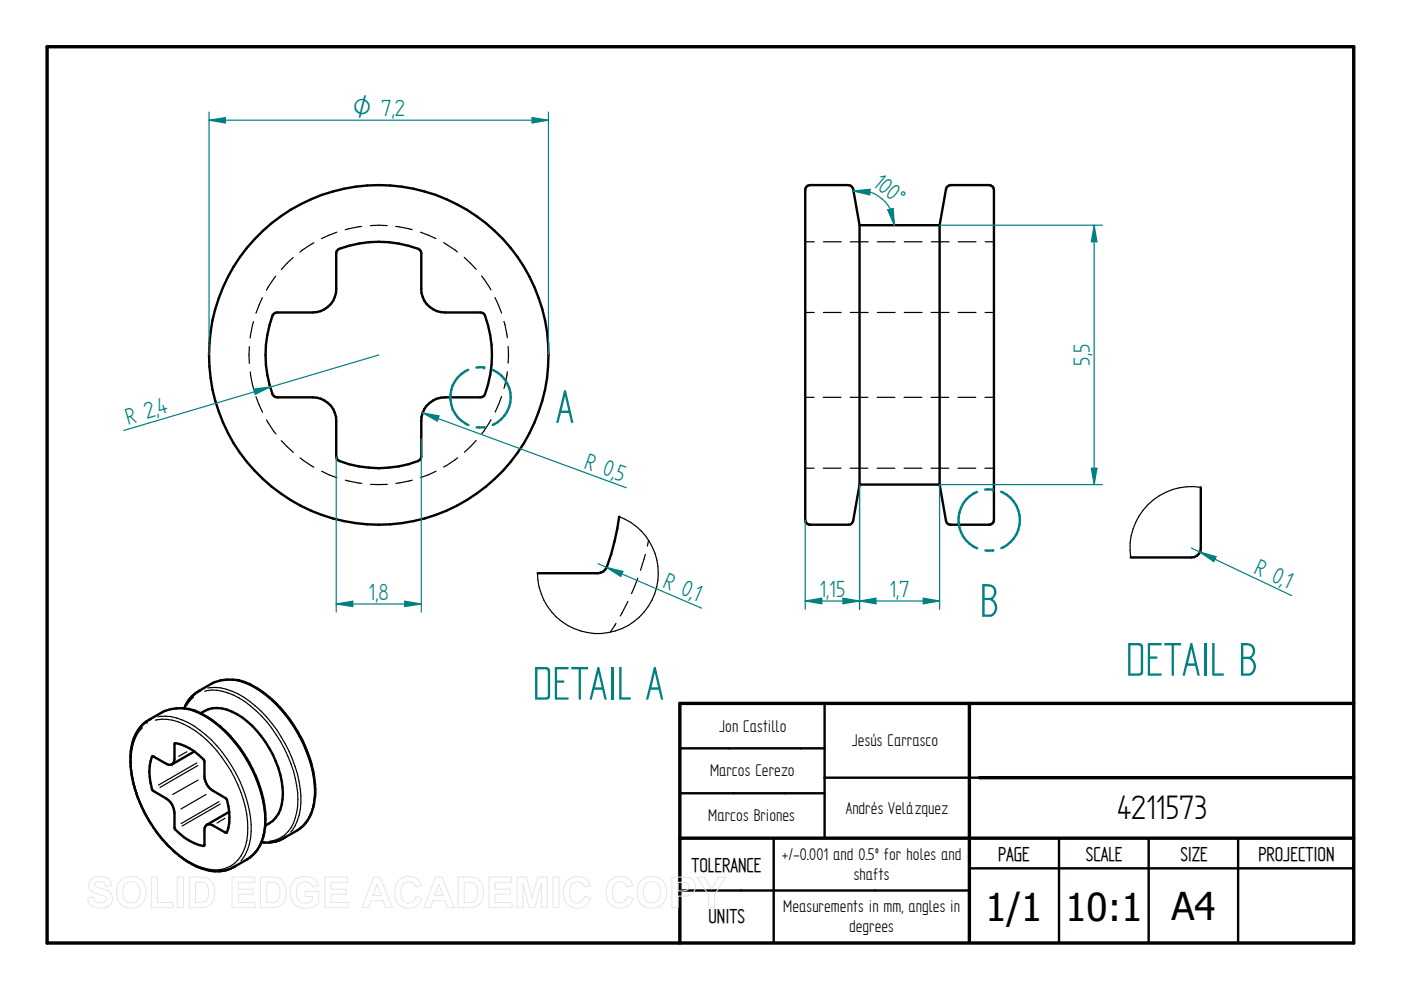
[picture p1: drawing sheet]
<svg xmlns="http://www.w3.org/2000/svg" width="297mm" height="210mm" viewBox="0 0 297 210" stroke-linecap="round" stroke-linejoin="round" font-family="sans-serif">
<path d="M10 9.9h277v190h-277zM205.5 149.1v50.5M287 149.1h-142.9v50.8M144.1 177.7h142.9M207.6 164.9h79.4" fill="none" stroke="#000" stroke-width=".72"/>
<g fill="none" stroke="#000" stroke-width=".51">
<path d="M71.6 53a23.1 23.1 0 0 1 17.4 0l.3 .7v7.6a4.9 4.9 0 0 0 5 5h7.6l.7 .2a23.2 23.2 0 0 1 0 17.4l-.7 .3h-7.6a5 5 0 0 0-5 5v7.6l-.3 .7a22.6 22.6 0 0 1-17.4 0l-.3-.7v-7.6a4.9 4.9 0 0 0-5-5h-7.5l-.8-.3a22.3 22.3 0 0 1-1.3-12.9l1.1-4.1 .5-.6h8a5 5 0 0 0 5-5v-7.6zM182.2 47.8v54.9M182.2 47.8h17M182.2 47.8l-1.3-7.7-.6-.7-.4-.2h-8.2a1.01 1.01 0 0 0-1 1.1v69.9a1.01 1.01 0 0 0 1 1.1l8.6-.1 .6-.8 1.3-7.7M199.2 47.8v54.9M199.2 47.8l1.5-8.1 .8-.5h8.2a1.01 1.01 0 0 1 1 1.1v69.9a1.01 1.01 0 0 1-1 1.1h-8.2l-.8-.4-1.5-8.2M182.2 102.7h17M144.1 158.7h30.7M174.8 149.1v28.6M144.1 168.2h30.7M164 177.7v22.2M207.6 164.9h-32.8"/>
<path d="M224.5 177.7v22.2M243.5 177.7v22.2M262.5 177.7v22.2M144.1 188.8h61.4M205.5 184.1h81.5"/>
<circle cx="80.3" cy="75.3" r="36"/>
</g>
<g fill="none" stroke="#000" stroke-width=".25">
<path d="M58.5 58.5l-2 3M62.1 54.6l-2.5 2.5M66.5 51.5l-2.9 2M71.4 49.2l-3.2 1.4M76.7 48l-3.5 .7M82.1 47.8h-3.6M83.9 48l3.5 .7M89.2 49.2l3.2 1.4M94.1 51.4l2.9 2M98.4 54.6l2.6 2.5M102.1 58.5l2 3M170.7 51.3h1.9"/>
<path d="M174.6 51.3h3.7M180.3 51.3h3.8M186 51.3h3.8M191.7 51.3h3.8M197.4 51.3h3.8M203.2 51.3h3.7M208.9 51.3h1.8M52.9 73.5v3.5M53.1 78.9l.7 3.5M53.8 68.2l-.8 3.5M55.6 63.1l-1.3 3.3M104.9 63.1l1.4 3.3"/>
<path d="M106.8 68.2l.8 3.4M107.6 78.8l-.8 3.5M107.7 73.4v3.6M170.7 66.3h1.9M174.6 66.3h3.7M180.3 66.3h3.8M186 66.3h3.8M191.7 66.3h3.8M197.4 66.3h3.8M203.2 66.3h3.7M208.9 66.3h1.8M54.3 84.1l1.4 3.3"/>
<path d="M56.5 89l2 3M59.6 93.4l2.6 2.5M63.6 97.1l2.9 2M68.2 99.9l3.3 1.4M92.5 99.9l-3.3 1.4M97 97.1l-2.9 1.9M101 93.4l-2.5 2.5M104.1 89l-2 2.9M106.3 84.1l-1.3 3.3M170.7 99.3h1.9M170.7 84.2h1.9M174.5 99.3h3.8"/>
<path d="M174.5 84.2h3.8M180.3 99.3h3.7M180.3 84.2h3.7M186 99.3h3.7M186 84.2h3.7M191.7 99.3h3.7M191.7 84.2h3.7M197.4 99.3h3.8M197.4 84.2h3.8M203.1 99.3h3.8M203.1 84.2h3.8M208.8 99.3h1.9"/>
<path d="M208.8 84.2h1.9M73.2 101.8l3.5 .7M78.6 102.7h3.5M87.4 101.8l-3.5 .7"/>
</g>
<path d="M44.3 25.5l3.5-.6v1.2zM44.3 23.7v51.6M116.3 23.7v51.6" fill="none" stroke="#008080" stroke-width=".25"/>
<path d="M44.3 25.5l3.5-.6v1.2z" fill="#008080"/>
<path d="M112.8 24.9l3.5 .6-3.5 .6z" fill="none" stroke="#008080" stroke-width=".25"/>
<path d="M112.8 24.9l3.5 .6-3.5 .6z" fill="#008080"/>
<path d="M44.3 25.5h72M71.3 96.8v33M89.3 93v36.8M71.3 128.1l3.5-.6v1.1z" fill="none" stroke="#008080" stroke-width=".25"/>
<path d="M71.3 128.1l3.5-.6v1.1z" fill="#008080"/>
<path d="M85.8 127.5l3.5 .6-3.5 .5z" fill="none" stroke="#008080" stroke-width=".25"/>
<path d="M85.8 127.5l3.5 .6-3.5 .5z" fill="#008080"/>
<path d="M89.6 87.5l43.2 15.9M89.6 87.5l3.5 .7-.4 1.1zM71.3 128.1h18" fill="none" stroke="#008080" stroke-width=".25"/>
<path d="M89.6 87.5l3.5 .7-.4 1.1z" fill="#008080"/>
<path d="M99.3 78.4a6.4 6.4 0 0 0-3.8 5.9 6.4 6.4 0 0 0 3.8 5.8M102.7 77.9h-1.7M101 90.6h1.7M108.3 84.2a6.5 6.5 0 0 1-3.8 5.9" fill="none" stroke="#008080" stroke-width=".51"/>
<circle cx="102.7" cy="77.9" r=".25" fill="#008080"/>
<path d="M104.4 78.4a6.4 6.4 0 0 1 3.9 5.8" fill="none" stroke="#008080" stroke-width=".51"/>
<path d="M131.3 109.6a44.4 44.4 0 0 1-2.9 11.1l-.5 .5-1.1 .3h-12.8" fill="none" stroke="#000" stroke-width=".51"/>
<path d="M131.3 109.5a12.8 12.8 0 0 1 2.8 22.5 12.8 12.8 0 0 1-20.1-10.5M136.8 117.6l-1 3.3M137.5 114.6l-.3 1.2M130.6 132.2l-1.2 1.9M133.1 127.5l-1.6 3.1M135.2 122.6l-1.3 3.3" fill="none" stroke="#000" stroke-width=".25"/>
<path d="M126.8 119.5l22 9.4M128.6 120.3l3.5 .9-.5 1z" fill="none" stroke="#008080" stroke-width=".25"/>
<path d="M128.6 120.3l3.5 .9-.5 1z" fill="#008080"/>
<path d="M80.3 75.3l-54.1 16M53.8 82.5l3.5-.5-3.2 1.6z" fill="none" stroke="#008080" stroke-width=".25"/>
<path d="M53.8 82.5l3.5-.5-3.2 1.6z" fill="#008080"/>
<path d="M182.2 102.7v26.5M199.2 102.7v26.5M182.2 127.4l3.5-.6v1.2z" fill="none" stroke="#008080" stroke-width=".25"/>
<path d="M182.2 127.4l3.5-.6v1.2z" fill="#008080"/>
<path d="M195.7 126.8l3.5 .6-3.5 .6z" fill="none" stroke="#008080" stroke-width=".25"/>
<path d="M195.7 126.8l3.5 .6-3.5 .6z" fill="#008080"/>
<path d="M170.7 110.2v19M182.2 102.7v26.5M170.7 127.4l3.5-.6v1.2zM182.2 127.4h17" fill="none" stroke="#008080" stroke-width=".25"/>
<path d="M170.7 127.4l3.5-.6v1.2z" fill="#008080"/>
<path d="M178.7 126.8l3.5 .6-3.5 .6z" fill="none" stroke="#008080" stroke-width=".25"/>
<path d="M178.7 126.8l3.5 .6-3.5 .6z" fill="#008080"/>
<path d="M188.2 44.5l1.2-.3 .2 3.6zM170.7 127.4h11.5" fill="none" stroke="#008080" stroke-width=".25"/>
<path d="M188.2 44.5l1.2-.3 .2 3.6z" fill="#008080"/>
<path d="M180.9 40.5l3.6-.4-.1 1.2z" fill="none" stroke="#008080" stroke-width=".25"/>
<path d="M180.9 40.5l3.6-.4-.1 1.2z" fill="#008080"/>
<path d="M180.9 40.5a7.4 7.4 0 0 1 8.7 7.3M199.2 47.8h34.5M232 47.8l.6 3.5h-1.2zM199.2 102.7h34.5" fill="none" stroke="#008080" stroke-width=".25"/>
<path d="M232 47.8l.6 3.5h-1.2z" fill="#008080"/>
<path d="M231.4 99.3h1.2l-.6 3.4z" fill="none" stroke="#008080" stroke-width=".25"/>
<path d="M231.4 99.3h1.2l-.6 3.4z" fill="#008080"/>
<path d="M232 47.8v54.9" fill="none" stroke="#008080" stroke-width=".25"/>
<path d="M207.1 104.3a6.5 6.5 0 0 0-3.9 6 6.5 6.5 0 0 0 4 5.9M208.9 103.8h1.6M208.9 116.7h1.7M216.2 110.2a6.4 6.4 0 0 1-3.9 6" fill="none" stroke="#008080" stroke-width=".51"/>
<circle cx="210.5" cy="103.8" r=".25" fill="#008080"/>
<path d="M212.3 104.3a6.5 6.5 0 0 1 3.9 5.9" fill="none" stroke="#008080" stroke-width=".51"/>
<path d="M254.6 103.3v12.9a1.97 1.97 0 0 1-2 2h-12.9" fill="none" stroke="#000" stroke-width=".51"/>
<path d="M254.6 103.3a13 13 0 0 0-14.9 14.9" fill="none" stroke="#000" stroke-width=".25"/>
<path d="M252.6 116.2l21.3 10.1M254.4 117.1l3.4 .9-.5 1.1z" fill="none" stroke="#008080" stroke-width=".25"/>
<path d="M254.4 117.1l3.4 .9-.5 1.1z" fill="#008080"/>
<g fill="none" stroke="#000" stroke-width=".51">
<path d="M31.1 153a10 10 0 0 0-3.4 8.9v.3a28.1 28.1 0 0 0 12.5 20.8 9.7 9.7 0 0 0 8.6 1.2l.7-.3M32 152.4l-.9 .5M34.9 150.7l-3.4 2M34.9 150.7a10.1 10.1 0 0 1 9.7 1.7 28.1 28.1 0 0 1 11.7 21.3 13.3 13.3 0 0 1-.9 4.9M41.2 159.3l-4.7 2.8M42.5 151.3a6.8 6.8 0 0 1 7.7 .1 21.6 21.6 0 0 1 9.8 16.9 7 7 0 0 1-2.9 6.2l-.9 .6M42.5 146.3l-1.1 .7a7.3 7.3 0 0 0-2.3 3.2M45.4 144.7l-3.3 1.9M45.5 144.7a10.3 10.3 0 0 1 9.7 1.6l.2 .3a28 28 0 0 1 11.4 21.3 9.6 9.6 0 0 1-3.3 7.9M36.5 162.1h-.8l-3.4-1.7a9.8 9.8 0 0 0 0 7.2l2.9 1.7a3.8 3.8 0 0 1 1.8 3v3.4a10.9 10.9 0 0 0 6.1 3.7l.2-.3 .1-3.6 .5-.6M36.5 162.1l.2-.3 .3-.9v-3.3a10.2 10.2 0 0 1 6.3 3.6v3.4a3.8 3.8 0 0 0 1.8 3l2.9 1.8a10.4 10.4 0 0 1 0 7.2l-3.3-1.8-.8 .1M48.6 172.1l-4.7 2.8"/>
<path d="M55.4 178.6a7 7 0 0 1-2.5 3.3M60.1 177.8a7.5 7.5 0 0 1-4.7 .8M60.5 177.5l-.4 .3M63.4 175.8l-3.3 2M50 183.6l-.5 .3M52.9 181.9l-3.4 2"/>
</g>
<g fill="none" stroke="#000" stroke-width=".25">
<path d="M32.9 152.7a9.4 9.4 0 0 1 7.3 1.5 26.7 26.7 0 0 1 10.9 13.8 18.7 18.7 0 0 1 .9 11.5 6.7 6.7 0 0 1-9.4 4.4 23.1 23.1 0 0 1-11.2-10.4 23 23 0 0 1-3.4-14.8 8.2 8.2 0 0 1 2.2-4.4M33.5 152a11.5 11.5 0 0 1 8.9 2.8 28.3 28.3 0 0 1 10.9 21.5 10 10 0 0 1-2.2 6.2M36.4 150.3a11.4 11.4 0 0 1 8.9 2.9 28.9 28.9 0 0 1 10.8 20 11.3 11.3 0 0 1-2 7.6M37.3 157.7l-.2 .1M39.6 159.4l-1.7 1M39.7 149.3h.1M41.1 147.8l-1.4 1.5M43.4 146.6a10.6 10.6 0 0 1 8.5 2.2 27.8 27.8 0 0 1 11.3 20.7 10 10 0 0 1-2.8 7.5 6.1 6.1 0 0 1-3.3 1.4M44.1 145.9a11.7 11.7 0 0 1 8.9 2.8 28.9 28.9 0 0 1 10.8 20.1 10.8 10.8 0 0 1-2.2 7.6M46.9 144.2a11.8 11.8 0 0 1 8.9 2.9 28.9 28.9 0 0 1 10.9 20 11.1 11.1 0 0 1-2.1 7.6M32.4 160.4h-.2M41.7 161.8l-8.1 4.7"/>
<path d="M41.9 162.3l-8 4.7M42 165.4l-5.4 3M43.3 179.2l-.2 .2M43.7 168.4l-5.3 3.1M46.4 170l-8 4.6M46.7 170.5l-8.1 4.6M47.7 173.5l-1.7 1M48.1 176.4h-.2"/>
</g>
<g fill="#000">
<circle cx="31.1" cy="153" r=".25"/>
<circle cx="41.7" cy="146.9" r=".25"/>
</g>
<g fill="none" stroke="#e6e6e6" stroke-width=".21">
<path d="M19.3 186.5a3.1 3.1 0 0 1 4 .2l.4 1.1-1.3 .1a1.28 1.28 0 0 0-1-1 1.28 1.28 0 0 0-1.3 .5v.4a5.6 5.6 0 0 0 2.5 .9 1.98 1.98 0 0 1 1.2 2.4 1.98 1.98 0 0 1-2.2 1.5 2.48 2.48 0 0 1-3-2.2l1.2-.2a1.44 1.44 0 0 0 1.3 1.3 1.44 1.44 0 0 0 1.5-.9 1.18 1.18 0 0 0-1.4-.9 2.36 2.36 0 0 1-2.4-2l.1-.7zM25.8 186.5a3.3 3.3 0 0 1 3.9-.1 3.3 3.3 0 0 1 1.2 3.8 3.2 3.2 0 0 1-3.8 2.3 3.2 3.2 0 0 1-2.4-3.8 3 3 0 0 1 1.1-2.2zM26.5 187.5a1.87 1.87 0 0 1 2.2-.4 1.87 1.87 0 0 1 1 2.1 1.87 1.87 0 0 1-1.8 2.3 1.87 1.87 0 0 1-1.9-2.3l.1-.8zM32.1 186h1.3v5.3h3.3v1.1h-4.6zM37.6 186h1.3v6.4h-1.3zM40.1 186h2.4a2.79 2.79 0 0 1 3 3.3 2.79 2.79 0 0 1-2.9 3.1h-2.5zM41.4 187.1a2.64 2.64 0 0 1 2.5 .5 3.3 3.3 0 0 1-.3 3.5l-.8 .2h-1.4zM49.2 186h4.8v1.1h-3.5v1.4h3.2v1.1h-3.2v1.7h3.6v1.1h-4.9zM55.2 186h2.4a2.79 2.79 0 0 1 3.1 3.3 2.79 2.79 0 0 1-3 3.1h-2.5zM56.6 187.1a2.64 2.64 0 0 1 2.4 .5 3.3 3.3 0 0 1-.3 3.5l-.8 .2h-1.3zM62.3 186.8a3.6 3.6 0 0 1 4.6-.2l.6 1.1-1.3 .3a1.8 1.8 0 0 0-2.2-1 1.8 1.8 0 0 0-1.2 2.1 2.01 2.01 0 0 0 1.1 2.2 2.01 2.01 0 0 0 2.3-.4v-.8h-1.5v-1.1h2.9v2.6a3.8 3.8 0 0 1-5.5-.3 4 4 0 0 1 .2-4.5zM68.9 186h4.8v1.1h-3.5v1.4h3.2v1.1h-3.2v1.7h3.6v1.1h-4.9z"/>
<path d="M79.2 186h1.4l2.6 6.4h-1.4l-.6-1.4h-2.5l-.6 1.4h-1.4zM79.9 187.5l.9 2.4h-1.7zM84.5 186.7a2.87 2.87 0 0 1 4.9 1l-1.3 .3a1.6 1.6 0 0 0-1.8-1 1.6 1.6 0 0 0-1.3 1.7 2.19 2.19 0 0 0 1.3 2.7 1.55 1.55 0 0 0 1.9-1.3l1.2 .4a2.93 2.93 0 0 1-3.4 2 2.93 2.93 0 0 1-2.3-3.3v-.6a3.2 3.2 0 0 1 .8-1.9zM92.3 186h1.4l2.6 6.4h-1.4l-.5-1.4h-2.6l-.5 1.4h-1.4zM93 187.5l.9 2.4h-1.7zM97.1 186h2.4a2.79 2.79 0 0 1 3 3.3 2.79 2.79 0 0 1-2.9 3.1h-2.5zM98.4 187.1a2.64 2.64 0 0 1 2.4 .5 3.3 3.3 0 0 1-.2 3.5l-.9 .2h-1.3zM103.7 186h4.8v1.1h-3.5v1.4h3.2v1.1h-3.2v1.7h3.6v1.1h-4.9zM109.6 186h2l1.2 4.4 1.2-4.4h2v6.4h-1.2v-5.1l-1.4 5.1h-1.2l-1.3-5.1v5.1h-1.3zM117.2 186h1.3v6.4h-1.3zM120.3 186.7a2.87 2.87 0 0 1 4.8 1l-1.2 .3a1.6 1.6 0 0 0-1.9-1 1.6 1.6 0 0 0-1.2 1.7 2.19 2.19 0 0 0 1.3 2.7 1.55 1.55 0 0 0 1.8-1.3l1.3 .4a2.93 2.93 0 0 1-3.5 2 2.93 2.93 0 0 1-2.2-3.3v-.6a3.2 3.2 0 0 1 .8-1.9zM129.3 186.7a2.87 2.87 0 0 1 4.9 1l-1.2 .3a1.6 1.6 0 0 0-1.9-1 1.6 1.6 0 0 0-1.3 1.7 2.19 2.19 0 0 0 1.3 2.7 1.55 1.55 0 0 0 1.9-1.3l1.2 .4a2.93 2.93 0 0 1-3.4 2 2.93 2.93 0 0 1-2.3-3.3l.1-.6a3.2 3.2 0 0 1 .7-1.9z"/>
<path d="M136.2 186.5a3.3 3.3 0 0 1 3.9-.1 3.3 3.3 0 0 1 1.1 3.8 3.2 3.2 0 0 1-3.7 2.3 3.2 3.2 0 0 1-2.4-3.8 3 3 0 0 1 1.1-2.2zM136.9 187.5a1.87 1.87 0 0 1 2.2-.4 1.87 1.87 0 0 1 .9 2.1 1.87 1.87 0 0 1-1.8 2.3 1.87 1.87 0 0 1-1.8-2.3l.1-.8zM142.4 186h2.1a2.5 2.5 0 0 1 2.7 1 2.08 2.08 0 0 1-.1 2.2 2.08 2.08 0 0 1-2.1 .8h-1.2v2.4h-1.4zM143.8 187.1h.6a1.28 1.28 0 0 1 1.7 .9 1.22 1.22 0 0 1-1.6 .9h-.7zM147.8 186h1.5l1.6 2.5 1.4-2.5h1.6l-2.4 3.7v2.7h-1.3v-2.7z"/>
</g>
<g font-size="11.3" fill="#008080">
<text x="117.8" y="89.7">A</text>
<text x="207.7" y="130.8">B</text>
<text x="238.7" y="143.3">DETAIL B</text>
<text x="112.9" y="148.3">DETAIL A</text>
</g>
<g font-size="8.1">
<text x="236.9" y="173.7">4211573</text>
<text x="208.9" y="195.3">1/1</text>
<text x="225.9" y="195.3">10:1</text>
<text x="248.4" y="195.1">A4</text>
</g>
<g font-size="5.6" fill="#008080">
<text x="184.8" y="39.2" transform="rotate(40 184.8 39.2)">100°</text>
<text x="231.1" y="77.6" transform="rotate(-90 231.1 77.6)">5,5</text>
<text x="33.8" y="88.1" transform="rotate(-16 33.8 88.1)">4</text>
<text x="27.2" y="90" transform="rotate(-16 27.2 90)">R 2,</text>
<text x="123.6" y="99.1" transform="rotate(20 123.6 99.1)">R 0,</text>
<text x="130.1" y="101.5" transform="rotate(20 130.1 101.5)">5</text>
<text x="140.3" y="124.4" transform="rotate(23 140.3 124.4)">R 0,</text>
<text x="265.6" y="121.4" transform="rotate(25 265.6 121.4)">R 0,</text>
<text x="271.8" y="124.3" transform="rotate(25 271.8 124.3)">1</text>
<text x="78.1" y="127.2">1,8</text>
<text x="146.6" y="127.1" transform="rotate(23 146.6 127.1)">1</text>
<text x="173.7" y="126.6">1,15</text>
<text x="188.6" y="126.6">1,7</text>
</g>
<text font-size="5.4" fill="#008080" x="74.8" y="24.6">O 7,2</text>
<g font-size="4.8">
<text x="146.6" y="184.8">TOLERANCE</text>
<text x="211.6" y="182.5">PAGE</text>
<text x="230.2" y="182.5">SCALE</text>
<text x="250.3" y="182.5">SIZE</text>
<text x="266.8" y="182.5">PROJECTION</text>
<text x="150.2" y="195.8">UNITS</text>
</g>
<g font-size="4.1">
<text x="152.5" y="155.1">Jon Castillo</text>
<text x="180.6" y="158.2">Jesús Carrasco</text>
<text x="150.5" y="164.5">Marcos Cerezo</text>
<text x="179.3" y="172.6">Andrés Velázquez</text>
<text x="150.2" y="174.1">Marcos Briones</text>
<text x="165.8" y="182.4">+/-0.001 and 0.5º for holes and</text>
<text x="181" y="186.6">shafts</text>
<text x="166.1" y="193.5">Measurements in mm, angles in</text>
<text x="180" y="197.6">degrees</text>
</g>
</svg>
